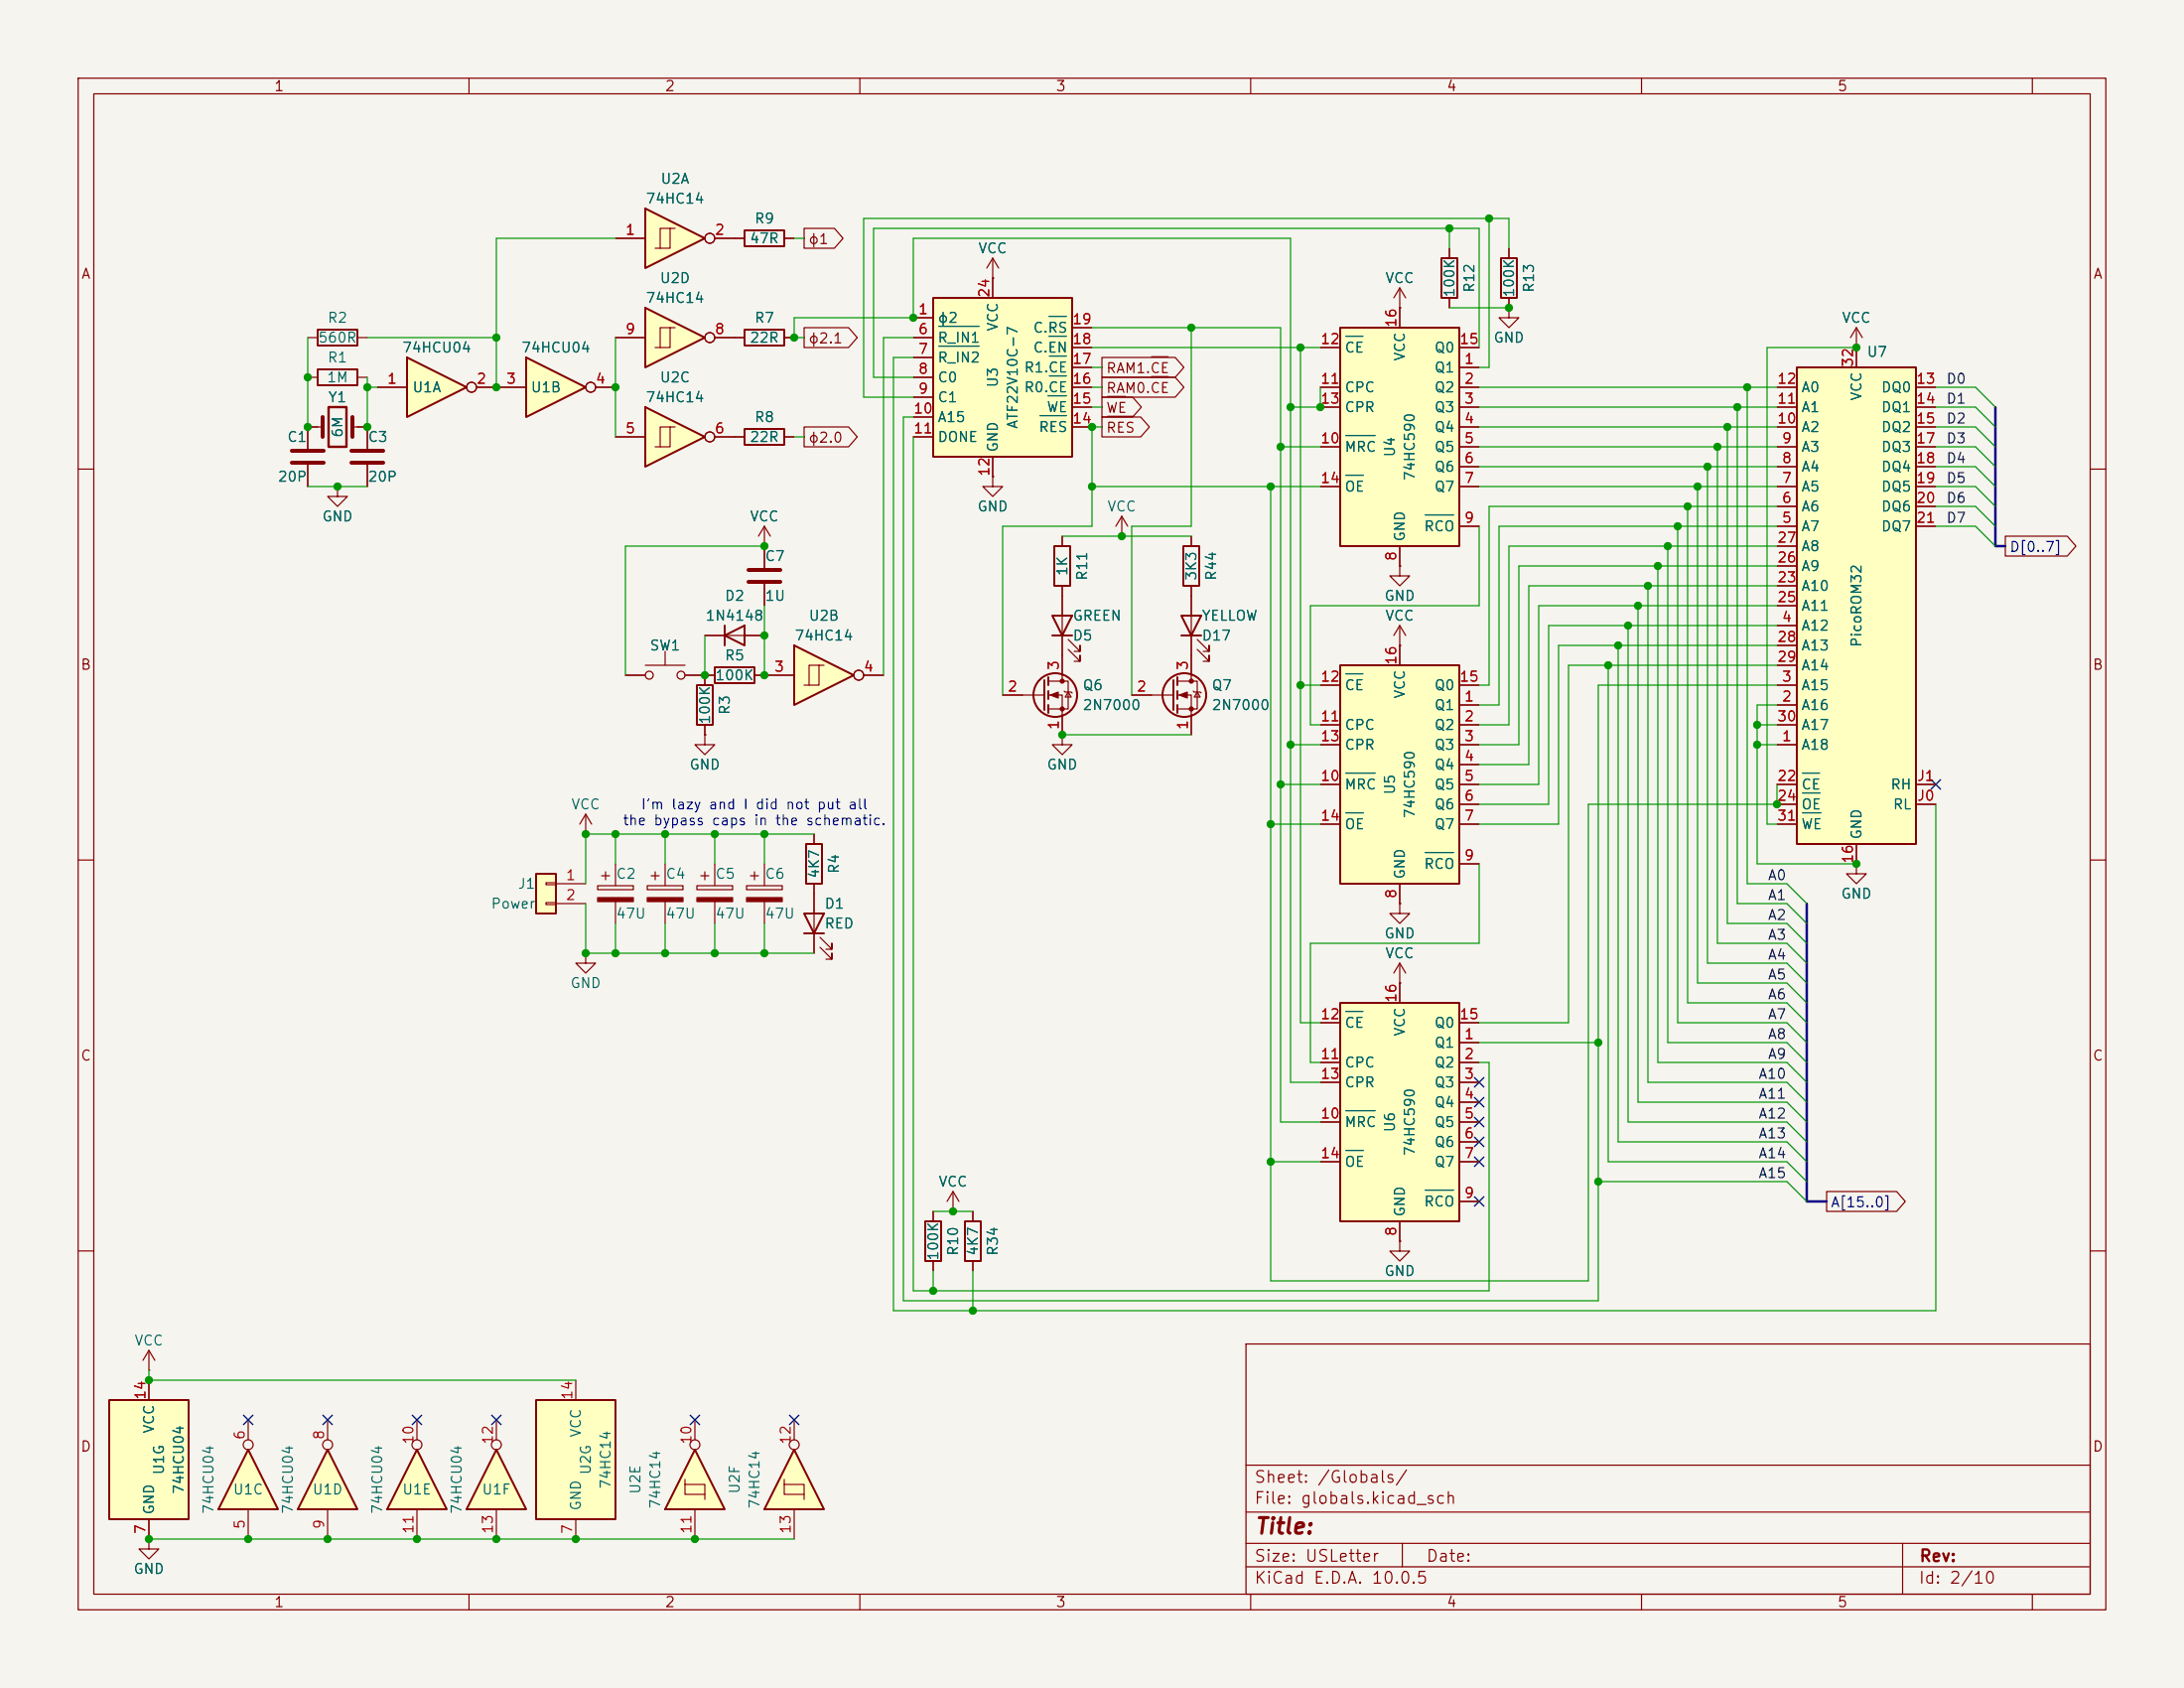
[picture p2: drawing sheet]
<svg xmlns="http://www.w3.org/2000/svg" width="279mm" height="216mm" viewBox="0 0 279 216" stroke-linecap="round" stroke-linejoin="round" font-family="sans-serif">
<path d="M0 0h279.4v215.9h-279.4z" fill="#f5f4ef" stroke="#f5f4ef" stroke-width=".13"/>
<g fill="none" stroke="#840000" stroke-width=".15">
<path d="M10 10h259.4v195.9h-259.4zM12 12h255.4v191.9h-255.4zM60 10v2M110 10v2M160 10v2M210 10v2M260 10v2M10 60h2M267.4 60h2M10 110h2M267.4 110h2M10 160h2"/>
<path d="M159.4 171.9h108v32h-108zM267.4 160h2M159.4 197.4h108M159.4 193.4h108M159.4 187.4h108M179.4 197.4v3M243.4 197.4v6.5M60 203.9v2M110 203.9v2M159.4 200.4h108M160 203.9v2M210 203.9v2"/>
<path d="M260 203.9v2"/>
</g>
<path d="M82.5 39.4l7.7 3.8-7.7 3.8z" fill="#ffffc2"/>
<path d="M82.5 39.4l7.7 3.8-7.7 3.8z" fill="none" stroke="#840000" stroke-width=".25"/>
<g fill="none" stroke="#840000" stroke-width=".15">
<path d="M78.7 43.2h3.8M85.7 41.9h-1.2v2.6M86.4 41.9h-.7v2.6h-1.9M91.4 43.2h2.6"/>
<circle cx="90.8" cy="43.2" r=".63"/>
</g>
<path d="M119.4 38.1h17.8v20.3h-17.8z" fill="#ffffc2"/>
<path d="M119.4 38.1h17.8v20.3h-17.8z" fill="none" stroke="#840000" stroke-width=".25"/>
<g fill="none" stroke="#840000" stroke-width=".15">
<path d="M127 35.6v2.5M116.8 40.6h2.6M116.8 43.2h2.6M116.8 45.7h2.6M116.8 48.3h2.6M116.8 50.8h2.6M116.8 53.3h2.6M116.8 55.9h2.6M127 58.4v2.6M137.2 54.6h2.5M137.2 52.1h2.5M137.2 49.5h2.5"/>
<path d="M137.2 47h2.5M137.2 44.5h2.5M137.2 41.9h2.5"/>
</g>
<path d="M120.1 41.7h5.1M120.1 44.3h5.1M133.1 53.2h3.3M134.1 50.6h2.3M134.2 43h2.2M134.2 40.5h2.2M134.3 48.1h2.1M134.3 45.5h2.1" fill="none" stroke="#006464" stroke-width=".15"/>
<path d="M67.3 45.7l7.6 3.8-7.6 3.8z" fill="#ffffc2"/>
<path d="M40.6 42.2h5.1v2h-5.1zM40.6 47.2h5.1v2.1h-5.1zM67.3 45.7l7.6 3.8-7.6 3.8z" fill="none" stroke="#840000" stroke-width=".25"/>
<g fill="none" stroke="#840000" stroke-width=".15">
<path d="M39.4 43.2h1.2M39.4 48.3h1.2M39.4 54.6h1.9M45.1 54.6h1.9M45.7 43.2h1.3M45.7 48.3h1.3M63.5 49.5h3.8M76.2 49.5h2.5"/>
<circle cx="75.6" cy="49.5" r=".63"/>
</g>
<path d="M41.3 53.3v2.6M45.1 53.3v2.6" fill="none" stroke="#840000" stroke-width=".51"/>
<path d="M42 52.1h2.3v5.1h-2.3z" fill="none" stroke="#840000" stroke-width=".3"/>
<path d="M52.1 45.7l7.6 3.8-7.6 3.8z" fill="#ffffc2"/>
<path d="M52.1 45.7l7.6 3.8-7.6 3.8z" fill="none" stroke="#840000" stroke-width=".25"/>
<g fill="none" stroke="#840000" stroke-width=".15">
<path d="M48.3 49.5h3.8M61 49.5h2.5"/>
<circle cx="60.3" cy="49.5" r=".63"/>
</g>
<path d="M82.5 26.7l7.7 3.8-7.7 3.8z" fill="#ffffc2"/>
<path d="M82.5 26.7l7.7 3.8-7.7 3.8zM95.2 29.5h5.1v2h-5.1zM95.2 42.2h5.1v2h-5.1zM95.2 54.9h5.1v2h-5.1zM103.1 108h2.1v5h-2.1z" fill="none" stroke="#840000" stroke-width=".25"/>
<g fill="none" stroke="#840000" stroke-width=".15">
<path d="M78.7 30.5h3.8M85.7 29.2h-1.2v2.6M86.4 29.2h-.7v2.6h-1.9M91.4 30.5h3.8M100.3 30.5h1.3M39.4 54.6v2.8M39.4 59.4v2.8M47 54.6v2.8M47 59.4v2.8M94 43.2h1.2M94 55.9h1.2M100.3 43.2h1.3"/>
<path d="M100.3 55.9h1.3M43.2 62.2v1.3h1.2l-1.2 1.3-1.3-1.3h1.3M43.2 62.2h.1M104.1 106.7v1.3M104.1 113v1.3"/>
<circle cx="90.8" cy="30.5" r=".63"/>
</g>
<path d="M37.3 57.7h4.1M37.3 59.2h4.1M45 57.7h4M45 59.2h4" fill="none" stroke="#840000" stroke-width=".51"/>
<path d="M82.5 52.1l7.7 3.8-7.7 3.8z" fill="#ffffc2"/>
<path d="M82.5 52.1l7.7 3.8-7.7 3.8zM123.4 156.2h2.1v5.1h-2.1z" fill="none" stroke="#840000" stroke-width=".25"/>
<g fill="none" stroke="#840000" stroke-width=".15">
<path d="M78.7 55.9h3.8M85.7 54.6h-1.2v2.6M86.4 54.6h-.7v2.6h-1.9M91.4 55.9h2.6M74.9 121.9v1.3h1.3l-1.3 1.3-1.2-1.3h1.2M74.9 121.9h.1M124.5 154.9v1.3M124.5 161.3v1.3"/>
<circle cx="90.8" cy="55.9" r=".63"/>
</g>
<path d="M171.4 128.3h15.3v27.9h-15.3z" fill="#ffffc2"/>
<path d="M171.4 128.3h15.3v27.9h-15.3z" fill="none" stroke="#840000" stroke-width=".25"/>
<g fill="none" stroke="#840000" stroke-width=".15">
<path d="M168.9 135.9h2.5M168.9 138.4h2.5M168.9 130.8h2.5M179.1 125.7v2.6M186.7 133.4h2.5M186.7 135.9h2.5M186.7 138.4h2.5M186.7 130.8h2.5M168.9 143.5h2.5M168.9 148.6h2.5M179.1 156.2v2.6M186.7 141h2.5"/>
<path d="M186.7 143.5h2.5M186.7 146.1h2.5M186.7 148.6h2.5M186.7 153.7h2.5"/>
</g>
<path d="M172.2 129.4h2.2M172.2 142.1h3.7M172.2 147.1h2.2M182.3 152.2h3.7" fill="none" stroke="#006464" stroke-width=".15"/>
<path d="M171.4 85.1h15.3v27.9h-15.3z" fill="#ffffc2"/>
<path d="M171.4 85.1h15.3v27.9h-15.3zM118.4 156.2h2v5.1h-2z" fill="none" stroke="#840000" stroke-width=".25"/>
<g fill="none" stroke="#840000" stroke-width=".15">
<path d="M127 61v1.2h1.3l-1.3 1.3-1.3-1.3h1.3M127 61h.1M168.9 92.7h2.5M168.9 95.3h2.5M168.9 87.6h2.5M179.1 82.6v2.5M186.7 90.2h2.5M186.7 92.7h2.5M186.7 95.3h2.5M186.7 97.8h2.5M186.7 87.6h2.5M74.9 106.7h.1"/>
<path d="M74.9 104.1l-.7 1.3M74.9 104.1l.8 1.3M74.9 104.1v2.6M76.5 113.3h4.5v.5h-4.5zM77 112h1M77.5 111.5v1M78.7 110.5v2.8M78.7 115.3v2.8M82.8 113.3h4.6v.5h-4.6zM83.3 112h1M83.8 111.5v1M85.1 110.5v2.8"/>
<path d="M85.1 115.3v2.8M89.2 113.3h4.5v.5h-4.5zM89.7 112h1M90.2 111.5v1M91.4 110.5v2.8M91.4 115.3v2.8M168.9 100.3h2.5M168.9 105.4h2.5M179.1 115.6v1.2h1.2l-1.2 1.3-1.3-1.3h1.3M179.1 115.6h.1M179.1 113v2.6M186.7 100.3h2.5"/>
<path d="M186.7 102.9h2.5M186.7 105.4h2.5M186.7 110.5h2.5M179.1 125.7h.1M179.1 123.2v2.5M179.1 123.2l-.8 1.3M179.1 123.2l.7 1.3M119.4 154.9v1.3M121.9 154.9h.1M121.9 152.4l-.7 1.3M121.9 152.4l.8 1.3M121.9 152.4v2.5"/>
<path d="M179.1 158.8v1.2h1.2l-1.2 1.3-1.3-1.3h1.3M179.1 158.8h.1M19 175.3h.1M19 172.7l-.7 1.3M19 172.7l.8 1.3M19 172.7v2.6M119.4 161.3v1.3"/>
</g>
<path d="M172.2 98.9h3.7M172.2 86.2h2.2M172.2 104h2.2M182.3 109h3.7" fill="none" stroke="#006464" stroke-width=".15"/>
<g fill="#840000" stroke="#840000" stroke-width=".15">
<path d="M89.2 114.8h4.5v.5h-4.5z"/>
<path d="M82.8 114.8h4.6v.5h-4.6z"/>
<path d="M76.5 114.8h4.5v.5h-4.5z"/>
</g>
<path d="M68.6 111.8h2.5v5h-2.5z" fill="#ffffc2"/>
<path d="M184.4 33h2v5.1h-2zM192 33h2.1v5.1h-2.1zM68.6 111.8h2.5v5h-2.5zM102.9 116.8h2.5l-1.3 2.6zM102.9 119.4h2.5" fill="none" stroke="#840000" stroke-width=".25"/>
<g fill="none" stroke="#840000" stroke-width=".15">
<path d="M179.1 39.4h.1M179.1 36.8l-.8 1.3M179.1 36.8l.7 1.3M179.1 36.8v2.6M185.4 31.8v1.2M185.4 38.1v1.3M193 39.4v1.2h1.3l-1.3 1.3-1.2-1.3h1.2M193 39.4h.1M193 31.8v1.2M193 38.1v1.3M143.5 68.6h.1M143.5 66l-.8 1.3"/>
<path d="M143.5 66l.8 1.3M143.5 66v2.6M69.8 112.9h1.3v.3h-1.3zM69.8 115.4h1.3v.3h-1.3zM71.1 113h3.8M71.1 115.6h3.8M95.5 113.3h4.6v.5h-4.6zM96 112h1M96.5 111.5v1M97.8 110.5v2.8M97.8 115.3v2.8M104.1 114.3v7.6"/>
<path d="M104.9 119.9l1.5 1.5v-.7v.7h-.7M104.9 121.2l1.5 1.5v-.8v.8h-.7"/>
</g>
<path d="M95.5 114.8h4.6v.5h-4.6z" fill="#840000" stroke="#840000" stroke-width=".15"/>
<path d="M171.4 41.9h15.3v28h-15.3z" fill="#ffffc2"/>
<g fill="none" stroke="#840000" stroke-width=".25">
<path d="M171.4 41.9h15.3v28h-15.3zM134.6 78.7h2.6l-1.3 2.6zM134.9 69.9h2v5h-2zM151.1 78.7h2.6l-1.3 2.6zM151.4 69.9h2v5h-2zM89.2 87.6h2v5.1h-2zM133.6 87v3.8M134.1 86.6v1M134.1 88.4v1M134.1 90.2v1M134.6 81.3h2.6M150.1 87v3.8"/>
<path d="M150.6 86.6v1M150.6 88.4v1M150.6 90.2v1M151.1 81.3h2.6"/>
<circle cx="135" cy="88.9" r="2.79"/>
<circle cx="151.5" cy="88.9" r="2.79"/>
</g>
<g fill="none" stroke="#840000" stroke-width=".15">
<path d="M179.1 39.4v2.5M168.9 49.5h2.5M168.9 52.1h2.5M168.9 57.2h2.5M168.9 44.5h2.5M186.7 47h2.5M186.7 49.5h2.5M186.7 52.1h2.5M186.7 54.6h2.5M186.7 57.2h2.5M186.7 59.7h2.5M186.7 44.5h2.5"/>
<path d="M237.5 44.5h.1M237.5 41.9l-.8 1.3M237.5 41.9l.8 1.3M237.5 41.9v2.6M135.9 68.6v1.3M135.9 74.9v12.2M152.4 68.6v1.3M152.4 74.9v12.2M168.9 62.2h2.5M179.1 72.4v1.3h1.2l-1.2 1.2-1.3-1.2h1.3M179.1 72.4h.1M179.1 69.9v2.5"/>
<path d="M186.7 62.2h2.5M186.7 67.3h2.5M90.2 86.4v1.2M90.2 92.7v1.3M128.3 88.9h5.3M134.1 87.1h2.6v3.6h-2.6M134.1 88.9h1.8v5.1M135.9 94v1.3h1.3l-1.3 1.2-1.3-1.2h1.3M135.9 94h.1M136.1 88.4l.2 .1h.7l.2 .1M136.7 83.1l1.5 1.5v-.8v.8h-.8M136.7 81.8l1.5 1.5v-.7v.7h-.8"/>
<path d="M136.7 88.5l.3 .7h-.7zM144.8 88.9h5.3M150.6 87.1h2.6v3.6h-2.6M150.6 88.9h1.8v5.1M152.7 88.4l.1 .1h.7l.2 .1M153.2 88.5l.3 .7h-.7zM153.2 83.1l1.5 1.5v-.8v.8h-.8M153.2 81.8l1.5 1.5v-.7v.7h-.8M179.1 82.6h.1M179.1 80v2.6M179.1 80l-.8 1.3M179.1 80l.7 1.3"/>
</g>
<path d="M172.2 55.7h3.7M172.2 43h2.2M172.2 60.8h2.2M182.3 65.9h3.7" fill="none" stroke="#006464" stroke-width=".15"/>
<g fill="#840000" stroke="#840000" stroke-width=".15">
<path d="M134.4 88.9l1-.4v.8z"/>
<path d="M150.9 88.9l1-.4v.8z"/>
<circle cx="135.9" cy="87.1" r=".25"/>
<circle cx="135.9" cy="90.7" r=".25"/>
<circle cx="152.4" cy="87.1" r=".25"/>
<circle cx="152.4" cy="90.7" r=".25"/>
</g>
<path d="M53.3 185.4l3.8 7.6h-7.6z" fill="#ffffc2"/>
<path d="M53.3 185.4l3.8 7.6h-7.6z" fill="none" stroke="#840000" stroke-width=".25"/>
<g fill="none" stroke="#840000" stroke-width=".15">
<path d="M53.3 181.6v2.6M53.3 193v3.9"/>
<circle cx="53.3" cy="184.8" r=".63"/>
</g>
<path d="M14 179.1h10.1v15.2h-10.1z" fill="#ffffc2"/>
<path d="M14 179.1h10.1v15.2h-10.1z" fill="none" stroke="#840000" stroke-width=".25"/>
<path d="M19 176.5v2.6M19 196.9v1.2h1.3l-1.3 1.3-1.2-1.3h1.2M19 196.9h.1M19 194.3v2.6" fill="none" stroke="#840000" stroke-width=".15"/>
<path d="M101.6 185.4l3.8 7.6h-7.6z" fill="#ffffc2"/>
<path d="M101.6 185.4l3.8 7.6h-7.6z" fill="none" stroke="#840000" stroke-width=".25"/>
<g fill="none" stroke="#840000" stroke-width=".15">
<path d="M100.3 189.2v.7h2.6v1.9M100.3 189.9v1.2h2.6M101.6 181.6v2.6M101.6 193v3.9"/>
<circle cx="101.6" cy="184.8" r=".63"/>
</g>
<path d="M68.6 179.1h10.1v15.2h-10.1z" fill="#ffffc2"/>
<path d="M68.6 179.1h10.1v15.2h-10.1z" fill="none" stroke="#840000" stroke-width=".25"/>
<path d="M73.7 176.5v2.6M73.7 194.3v2.6" fill="none" stroke="#840000" stroke-width=".15"/>
<path d="M88.9 185.4l3.8 7.6h-7.6z" fill="#ffffc2"/>
<path d="M88.9 185.4l3.8 7.6h-7.6z" fill="none" stroke="#840000" stroke-width=".25"/>
<g fill="none" stroke="#840000" stroke-width=".15">
<path d="M87.6 189.2v.7h2.6v1.9M87.6 189.9v1.2h2.6M88.9 181.6v2.6M88.9 193v3.9"/>
<circle cx="88.9" cy="184.8" r=".63"/>
</g>
<path d="M31.7 185.4l3.9 7.6h-7.7z" fill="#ffffc2"/>
<path d="M31.7 185.4l3.9 7.6h-7.7z" fill="none" stroke="#840000" stroke-width=".25"/>
<g fill="none" stroke="#840000" stroke-width=".15">
<path d="M31.7 181.6v2.6M31.7 193v3.9"/>
<circle cx="31.7" cy="184.8" r=".63"/>
</g>
<path d="M63.5 185.4l3.8 7.6h-7.6z" fill="#ffffc2"/>
<path d="M63.5 185.4l3.8 7.6h-7.6z" fill="none" stroke="#840000" stroke-width=".25"/>
<g fill="none" stroke="#840000" stroke-width=".15">
<path d="M63.5 181.6v2.6M63.5 193v3.9"/>
<circle cx="63.5" cy="184.8" r=".63"/>
</g>
<path d="M41.9 185.4l3.8 7.6h-7.6z" fill="#ffffc2"/>
<path d="M41.9 185.4l3.8 7.6h-7.6z" fill="none" stroke="#840000" stroke-width=".25"/>
<g fill="none" stroke="#840000" stroke-width=".15">
<path d="M127 35.6h.1M127 33l-.8 1.3M127 33l.8 1.3M127 33v2.6M97.8 69.9h.1M97.8 67.3l-.8 1.3M97.8 67.3l.8 1.3M97.8 67.3v5.3M97.8 74.7v2.8M41.9 181.6v2.6M41.9 193v3.9"/>
<circle cx="41.9" cy="184.8" r=".63"/>
</g>
<path d="M95.8 74.4h4M95.8 72.9h4" fill="none" stroke="#840000" stroke-width=".51"/>
<path d="M101.6 82.6l7.6 3.8-7.6 3.8z" fill="#ffffc2"/>
<path d="M91.4 85.3h5.1v2.1h-5.1zM92.7 81.3l2.5-1.3v2.6zM92.7 80v2.6M101.6 82.6l7.6 3.8-7.6 3.8z" fill="none" stroke="#840000" stroke-width=".25"/>
<g fill="none" stroke="#840000" stroke-width=".15">
<path d="M80 86.4h2.5M82.5 85.1h5.1M85.1 83.3v1.8M87.6 86.4h3.8M90.2 94v1.3h1.2l-1.2 1.2-1.3-1.2h1.3M90.2 94h.1M90.2 81.3h7.6M96.5 86.4h5.1M104.8 85.1h-1.3v2.5M105.4 85.1h-.6v2.5h-1.9M110.5 86.4h2.5M237.5 110.5v1.3h1.3l-1.3 1.2-1.3-1.2h1.3"/>
<path d="M237.5 110.5h.1"/>
<circle cx="83.1" cy="86.4" r=".51"/>
<circle cx="87.1" cy="86.4" r=".51"/>
<circle cx="109.9" cy="86.4" r=".63"/>
</g>
<path d="M229.9 47h15.2v61h-15.2z" fill="#ffffc2"/>
<path d="M229.9 47h15.2v61h-15.2z" fill="none" stroke="#840000" stroke-width=".25"/>
<g fill="none" stroke="#840000" stroke-width=".15">
<path d="M78.7 30.5h3.8M91.4 30.5h3.8M100.3 30.5h1.3M102.9 29.2h3.8l1.2 1.3-1.2 1.3h-3.8zM127 35.6h.1M127 35.6v2.5M179.1 39.4h.1M179.1 39.4v2.5M185.4 31.8v1.2M185.4 38.1v1.3M193 39.4h.1M193 31.8v1.2"/>
<path d="M193 38.1v1.3M39.4 59.4v2.8M40.6 54.6h-1.2v2.8M45.7 54.6h1.3v2.8M47 59.4v2.8M48.3 49.5h3.8M61 49.5h6.3M76.2 49.5h2.5M78.7 43.2h3.8M78.7 55.9h3.8M91.4 43.2h3.8M91.4 55.9h3.8"/>
<path d="M100.3 43.2h1.3M100.3 55.9h1.3M102.9 41.9h5.7l1.1 1.3-1.1 1.3h-5.7zM102.9 54.6h5.7l1.1 1.3-1.1 1.3h-5.7zM116.8 40.6h2.6M116.8 43.2h2.6M116.8 45.7h2.6M116.8 48.3h2.6M116.8 50.8h2.6M116.8 53.3h2.6M116.8 55.9h2.6M127 58.4v2.6"/>
<path d="M137.2 54.6h2.5M137.2 52.1h2.5M137.2 49.5h2.5M137.2 47h2.5M137.2 44.5h2.5M137.2 41.9h2.5M141 50.8h3.9l1.1 1.3-1.1 1.2h-3.9zM141 45.7h9.3l1.2 1.3-1.2 1.3h-9.3zM141 48.3h9.3l1.2 1.2-1.2 1.3h-9.3zM141 53.3h4.9l1.1 1.3-1.1 1.3h-4.9zM141.7 50.7h2.3M141.7 53.3h3.3"/>
<path d="M147.3 45.6h2.2M147.3 48.2h2.2M168.9 57.2h2.5M168.9 52.1h2.5M168.9 49.5h2.5M168.9 44.5h2.5M186.7 59.7h2.5M186.7 57.2h2.5M186.7 54.6h2.5M186.7 52.1h2.5M186.7 49.5h2.5M186.7 47h2.5"/>
<path d="M186.7 44.5h2.5M227.3 59.7h2.6M227.3 57.2h2.6M227.3 54.6h2.6M227.3 52.1h2.6M227.3 49.5h2.6M237.5 44.5h.1M237.5 44.5v2.5M245.1 59.7h2.5M245.1 57.2h2.5M245.1 54.6h2.5M245.1 52.1h2.5"/>
<path d="M245.1 49.5h2.5M43.2 62.2h.1M97.8 69.9h.1M97.8 69.9v2.7M97.8 74.7v2.8M127 61h.1M135.9 68.6v1.3M135.9 74.9v3.8M152.4 68.6v1.3M152.4 74.9v3.8M168.9 62.2h2.5M179.1 72.4h.1"/>
<path d="M179.1 69.9v2.5M186.7 67.3h2.5M186.7 62.2h2.5M227.3 67.3h2.6M227.3 64.8h2.6M227.3 62.2h2.6M227.3 74.9h2.6M227.3 77.5h2.6M227.3 72.4h2.6M227.3 69.9h2.6M245.1 67.3h2.5M245.1 64.8h2.5"/>
<path d="M245.1 62.2h2.5M256.5 68.6h8l1.1 1.3-1.1 1.2h-8zM80 86.4h2.5M87.6 86.4h3.8M90.2 94h.1M90.2 81.3h2.5M90.2 86.4v1.2M90.2 92.7v1.3M95.2 81.3h2.6M96.5 86.4h5.1M110.5 86.4h2.5M128.3 88.9h2.5"/>
<path d="M135.9 94h.1M135.9 81.3v5.1M135.9 91.4v2.6M144.8 88.9h2.5M152.4 81.3v5.1M152.4 91.4v2.6M168.9 95.3h2.5M168.9 87.6h2.5M168.9 92.7h2.5M179.1 82.6h.1M179.1 82.6v2.5M186.7 95.3h2.5"/>
<path d="M186.7 90.2h2.5M186.7 87.6h2.5M186.7 92.7h2.5M186.7 97.8h2.5M227.3 95.3h2.6M227.3 90.2h2.6M227.3 87.6h2.6M227.3 80h2.6M227.3 82.6h2.6M227.3 85.1h2.6M227.3 92.7h2.6M104.1 106.7v1.3"/>
<path d="M104.1 113v3.8M104.1 119.4v2.5M168.9 100.3h2.5M168.9 105.4h2.5M179.1 115.6h.1M179.1 113v2.6M186.7 100.3h2.5M186.7 102.9h2.5M186.7 105.4h2.5M186.7 110.5h2.5M227.3 100.3h2.6M227.3 102.9h2.6"/>
<path d="M227.3 105.4h2.6M237.5 110.5h.1M237.5 108v2.5M245.1 100.3h2.5M245.1 102.9h2.5M168.9 135.9h2.5M168.9 138.4h2.5M168.9 130.8h2.5M179.1 125.7h.1M179.1 125.7v2.6M186.7 133.4h2.5M186.7 135.9h2.5"/>
<path d="M186.7 138.4h2.5M186.7 130.8h2.5M119.4 154.9v1.3M121.9 154.9h.1M124.5 154.9v1.3M168.9 143.5h2.5M168.9 148.6h2.5M179.1 158.8h.1M179.1 156.2v2.6M186.7 141h2.5M186.7 143.5h2.5M186.7 146.1h2.5"/>
<path d="M186.7 148.6h2.5M186.7 153.7h2.5M233.7 152.4h8.9l1.1 1.3-1.1 1.2h-8.9zM19 176.5v2.6M119.4 161.3v1.3M124.5 161.3v1.3M19 196.9h.1M19 194.3v2.6"/>
<circle cx="90.8" cy="30.5" r=".63"/>
<circle cx="60.3" cy="49.5" r=".63"/>
<circle cx="75.6" cy="49.5" r=".63"/>
<circle cx="90.8" cy="55.9" r=".63"/>
<circle cx="90.8" cy="43.2" r=".63"/>
<circle cx="109.9" cy="86.4" r=".63"/>
</g>
<g fill="none" stroke="#006464" stroke-width=".15">
<path d="M120.1 41.7h5.1M120.1 44.3h5.1M133.1 53.2h3.3M134.1 50.6h2.3M134.2 43h2.2M134.2 40.5h2.2M134.3 48.1h2.1M134.3 45.5h2.1M172.2 43h2.2M172.2 55.7h3.7M172.2 60.8h2.2M182.3 65.9h3.7"/>
<path d="M172.2 98.9h3.7M172.2 86.2h2.2M230.6 98.9h2.2M172.2 104h2.2M182.3 109h3.7M230.6 101.4h2.2M230.6 104h2.4M172.2 129.4h2.2M172.2 142.1h3.7M172.2 147.1h2.2M182.3 152.2h3.7"/>
</g>
<path d="M255.3 52.1v17.8h1.2M231.1 115.6v38.1h2.6" fill="none" stroke="#000084" stroke-width=".3"/>
<g fill="none" stroke="#009600" stroke-width=".15">
<path d="M78.7 30.5h-15.2v19M101.6 30.5h1.3M185.4 39.4h7.6M185.4 29.2v2.6M190.5 27.9v19.1h-1.3M193 31.8v-3.9h-82.5v22.9h6.3M39.4 43.2v11.4M47 49.5h1.3M47 43.2h16.5M47 48.3v6.3M78.7 43.2v12.7M101.6 55.9h1.3"/>
<path d="M102.9 43.2h-1.3v-2.6h15.2v-10.1h48.3v107.9h3.8M116.8 55.9v109.2h73.7v-29.2h-1.3M116.8 45.7h-2.5v121.9h133.3v-64.7M116.8 43.2h-3.8v43.2M116.8 53.3h-1.2v113.1h88.9v-78.8h22.8M139.7 52.1h1.3M139.7 49.5h1.3M139.7 47h1.3M139.7 41.9h24.1v101.6h5.1M139.7 44.5h29.2M141 54.6h-1.3v12.7h-11.4v21.6M152.4 41.9v25.4h-7.6v21.6"/>
<path d="M163.8 57.2h5.1M166.4 44.5v86.3h2.5M168.9 49.5v2.6h-3.8M189.2 57.2h38.1M189.2 54.6h38.1M189.2 52.1h38.1M189.2 49.5h38.1M189.2 44.5v-15.3h-77.4v19.1h5M189.2 59.7h38.1M218.4 59.7v63.5h10.2l2.5 2.5M219.7 57.2v63.5h8.9l2.5 2.5M221 54.6v63.5h7.6l2.5 2.6"/>
<path d="M222.2 52.1v63.5h6.4l2.5 2.5M223.5 49.5v63.5h5.1l2.5 2.6M237.5 44.5h-11.4v60.9h1.2M247.6 57.2h5.1l2.6 2.5M247.6 54.6h5.1l2.6 2.6M247.6 52.1h5.1l2.6 2.5M247.6 49.5h5.1l2.6 2.6M247.6 59.7h5.1l2.6 2.5M39.4 62.2h7.6M97.8 77.5v8.9M97.8 69.9h-17.8v16.5M135.9 68.6h16.5"/>
<path d="M139.7 62.2h29.2M162.6 62.2v101.6h40.6v-60.9h24.1v-2.6M189.2 62.2h38.1M189.2 67.3v10.2h-21.6v15.2h1.3M209.5 77.5v63.5h19.1l2.5 2.5M210.8 74.9v63.5h17.8l2.5 2.6M212.1 72.4v63.5h16.5l2.5 2.5M213.4 69.9v63.5h15.2l2.5 2.5M214.6 67.3v63.5h14l2.5 2.6M215.9 64.8v63.5h12.7l2.5 2.5M217.2 62.2v63.5h11.4l2.5 2.6M227.3 64.8h-36.8v22.8h-1.3"/>
<path d="M227.3 69.9h-34.3v22.8h-3.8M227.3 74.9h-31.7v22.9h-6.4M227.3 67.3h-35.5v22.9h-2.6M227.3 77.5h-30.5v22.8h-7.6M227.3 72.4h-33v22.9h-5.1M247.6 62.2h5.1l2.6 2.6M247.6 64.8h5.1l2.6 2.5M247.6 67.3h5.1l2.6 2.6M90.2 81.3v5.1M135.9 94h16.5M165.1 95.3h3.8M166.4 87.6h2.5"/>
<path d="M205.7 85.1v63.5h22.9l2.5 2.5M207 82.6v63.5h21.6l2.5 2.5M208.3 80v63.5h20.3l2.5 2.6M224.8 95.3h2.5M224.8 92.7h2.5M227.3 90.2h-2.5v20.3h12.7M227.3 80h-29.2v22.9h-8.9M227.3 85.1h-26.6v45.7h-11.5M227.3 82.6h-27.9v22.8h-10.2M74.9 115.6v6.3h29.2M78.7 106.7v3.8M78.7 118.1v3.8"/>
<path d="M85.1 106.7v3.8M85.1 118.1v3.8M91.4 106.7v3.8M91.4 118.1v3.8M97.8 106.7v3.8M97.8 118.1v3.8M104.1 106.7h-29.2v6.3M162.6 105.4h6.3M163.8 100.3h5.1M189.2 110.5v10.2h-21.6v15.2h1.3M189.2 133.4h15.3M119.4 154.9h5.1"/>
<path d="M162.6 148.6h6.3M204.5 151.1h24.1l2.5 2.6M19 175.3v1.2h54.7M119.4 162.6v2.5M124.5 162.6v5M19 196.9h82.6"/>
</g>
<g fill="none" stroke="#000084" stroke-width=".15">
<path d="M247 99.7l1.3 1.2M248.3 99.7l-1.3 1.2M188.6 137.8l1.2 1.2M189.8 137.8l-1.2 1.2M188.6 153.1l1.2 1.2M188.6 145.4l1.2 1.3M188.6 148l1.2 1.2M188.6 142.9l1.2 1.2M188.6 140.4l1.2 1.2M189.8 153.1l-1.2 1.2M189.8 145.4l-1.2 1.3M189.8 148l-1.2 1.2"/>
<path d="M189.8 142.9l-1.2 1.2M189.8 140.4l-1.2 1.2M31.1 181l1.3 1.2M32.4 181l-1.3 1.2M41.3 181l1.2 1.2M42.5 181l-1.2 1.2M52.7 181l1.2 1.2M53.9 181l-1.2 1.2M62.9 181l1.2 1.2M64.1 181l-1.2 1.2M88.3 181l1.2 1.2M89.5 181l-1.2 1.2"/>
<path d="M101 181l1.2 1.2M102.2 181l-1.2 1.2"/>
</g>
<g fill="#009600" stroke="#009600" stroke-width=".13">
<circle cx="205.7" cy="85.1" r=".46"/>
<circle cx="227.3" cy="102.9" r=".46"/>
<circle cx="209.5" cy="77.5" r=".46"/>
<circle cx="210.8" cy="74.9" r=".46"/>
<circle cx="208.3" cy="80" r=".46"/>
<circle cx="224.8" cy="92.7" r=".46"/>
<circle cx="207" cy="82.6" r=".46"/>
<circle cx="212.1" cy="72.4" r=".46"/>
<circle cx="237.5" cy="110.5" r=".46"/>
<circle cx="224.8" cy="95.3" r=".46"/>
<circle cx="213.4" cy="69.9" r=".46"/>
<circle cx="162.6" cy="148.6" r=".46"/>
<circle cx="204.5" cy="133.4" r=".46"/>
<circle cx="204.5" cy="151.1" r=".46"/>
<circle cx="91.4" cy="106.7" r=".46"/>
<circle cx="85.1" cy="106.7" r=".46"/>
<circle cx="91.4" cy="121.9" r=".46"/>
<circle cx="97.8" cy="121.9" r=".46"/>
<circle cx="119.4" cy="165.1" r=".46"/>
<circle cx="121.9" cy="154.9" r=".46"/>
<circle cx="124.5" cy="167.6" r=".46"/>
<circle cx="85.1" cy="121.9" r=".46"/>
<circle cx="78.7" cy="106.7" r=".46"/>
<circle cx="78.7" cy="121.9" r=".46"/>
<circle cx="163.8" cy="100.3" r=".46"/>
<circle cx="162.6" cy="105.4" r=".46"/>
<circle cx="165.1" cy="95.3" r=".46"/>
<circle cx="135.9" cy="94" r=".46"/>
<circle cx="162.6" cy="62.2" r=".46"/>
<circle cx="139.7" cy="54.6" r=".46"/>
<circle cx="166.4" cy="87.6" r=".46"/>
<circle cx="143.5" cy="68.6" r=".46"/>
<circle cx="139.7" cy="62.2" r=".46"/>
<circle cx="152.4" cy="41.9" r=".46"/>
<circle cx="63.5" cy="43.2" r=".46"/>
<circle cx="78.7" cy="49.5" r=".46"/>
<circle cx="63.5" cy="49.5" r=".46"/>
<circle cx="39.4" cy="48.3" r=".46"/>
<circle cx="39.4" cy="54.6" r=".46"/>
<circle cx="47" cy="49.5" r=".46"/>
<circle cx="47" cy="54.6" r=".46"/>
<circle cx="43.2" cy="62.2" r=".46"/>
<circle cx="101.6" cy="43.2" r=".46"/>
<circle cx="74.9" cy="121.9" r=".46"/>
<circle cx="41.9" cy="196.9" r=".46"/>
<circle cx="53.3" cy="196.9" r=".46"/>
<circle cx="19" cy="176.5" r=".46"/>
<circle cx="19" cy="196.9" r=".46"/>
<circle cx="63.5" cy="196.9" r=".46"/>
<circle cx="73.7" cy="196.9" r=".46"/>
<circle cx="88.9" cy="196.9" r=".46"/>
<circle cx="31.7" cy="196.9" r=".46"/>
<circle cx="97.8" cy="69.9" r=".46"/>
<circle cx="97.8" cy="81.3" r=".46"/>
<circle cx="97.8" cy="86.4" r=".46"/>
<circle cx="116.8" cy="40.6" r=".46"/>
<circle cx="97.8" cy="106.7" r=".46"/>
<circle cx="74.9" cy="106.7" r=".46"/>
<circle cx="90.2" cy="86.4" r=".46"/>
<circle cx="190.5" cy="27.9" r=".46"/>
<circle cx="185.4" cy="29.2" r=".46"/>
<circle cx="219.7" cy="57.2" r=".46"/>
<circle cx="193" cy="39.4" r=".46"/>
<circle cx="166.4" cy="44.5" r=".46"/>
<circle cx="223.5" cy="49.5" r=".46"/>
<circle cx="237.5" cy="44.5" r=".46"/>
<circle cx="221" cy="54.6" r=".46"/>
<circle cx="222.2" cy="52.1" r=".46"/>
<circle cx="218.4" cy="59.7" r=".46"/>
<circle cx="214.6" cy="67.3" r=".46"/>
<circle cx="217.2" cy="62.2" r=".46"/>
<circle cx="215.9" cy="64.8" r=".46"/>
<circle cx="163.8" cy="57.2" r=".46"/>
<circle cx="168.9" cy="52.1" r=".46"/>
<circle cx="165.1" cy="52.1" r=".46"/>
</g>
<text font-size="2" fill="#840000" x="160.4" y="196.7">Title:</text>
<g font-size="1.5" fill="#840000">
<text x="160.4" y="190">Sheet: /Globals/</text>
<text x="160.4" y="192.7">File: globals.kicad_sch</text>
<text x="160.4" y="202.9">KiCad E.D.A. 10.0.5</text>
<text x="160.4" y="200.1">Size: USLetter</text>
<text x="182.4" y="200.1">Date:</text>
<text x="245.4" y="202.9">Id: 2/10</text>
<text x="245.4" y="200.1">Rev:</text>
</g>
<g font-size="1.3" fill="#840000">
<text x="35" y="12">1</text>
<text x="85" y="12">2</text>
<text x="135" y="12">3</text>
<text x="185" y="12">4</text>
<text x="235" y="12">5</text>
<text x="10.3" y="36">A</text>
<text x="103.3" y="31.5">ϕ1</text>
<text x="267.7" y="36">A</text>
<text x="103.3" y="44.2">ϕ2.1</text>
<text x="141.4" y="53.1">WE</text>
<text x="141.4" y="48">RAM1.CE</text>
<text x="141.4" y="50.6">RAM0.CE</text>
<text x="103.3" y="56.9">ϕ2.0</text>
<text x="141.4" y="55.7">RES</text>
<text x="10.2" y="86">B</text>
<text x="267.6" y="86">B</text>
<text x="10.2" y="136">C</text>
<text x="267.6" y="136">C</text>
<text x="10.2" y="186">D</text>
<text x="267.6" y="186">D</text>
<text x="35" y="205.9">1</text>
<text x="85" y="205.9">2</text>
<text x="135" y="205.9">3</text>
<text x="185" y="205.9">4</text>
<text x="235" y="205.9">5</text>
</g>
<g font-size="1.3" fill="#006464">
<text x="84.4" y="23.8">U2A</text>
<text x="82.5" y="26.4">74HC14</text>
<text x="96.4" y="28.9">R9</text>
<text x="95.8" y="31.4">47R</text>
<text x="125.1" y="32.7">VCC</text>
<text x="41.8" y="41.6">R2</text>
<text x="82.5" y="39.1">74HC14</text>
<text x="84.3" y="36.5">U2D</text>
<text x="96.4" y="41.6">R7</text>
<text x="119.9" y="41.6">ϕ2</text>
<text x="177.1" y="36.5">VCC</text>
<text x="186.4" y="38.1" transform="rotate(-90 186.4 38.1)">100K</text>
<text x="188.9" y="37.5" transform="rotate(-90 188.9 37.5)">R12</text>
<text x="194" y="38.1" transform="rotate(-90 194 38.1)">100K</text>
<text x="196.5" y="37.5" transform="rotate(-90 196.5 37.5)">R13</text>
<text x="235.5" y="41.6">VCC</text>
<text x="40.6" y="44.1">560R</text>
<text x="41.8" y="46.7">R1</text>
<text x="51.4" y="45.4">74HCU04</text>
<text x="66.6" y="45.4">74HCU04</text>
<text x="95.8" y="44.1">22R</text>
<text x="119.9" y="44.1">R_IN1</text>
<text x="119.9" y="46.7">R_IN2</text>
<text x="128" y="42.5" transform="rotate(-90 128 42.5)">VCC</text>
<text x="130.9" y="48">R1.CE</text>
<text x="132.1" y="45.4">C.EN</text>
<text x="132.1" y="42.9">C.RS</text>
<text x="171.9" y="45.4">CE</text>
<text x="180" y="46.3" transform="rotate(-90 180 46.3)">VCC</text>
<text x="183.4" y="48">Q1</text>
<text x="183.4" y="45.4">Q0</text>
<text x="191" y="44.1">GND</text>
<text x="238.7" y="46">U7</text>
<text x="41.7" y="49.2">1M</text>
<text x="41.9" y="51.8">Y1</text>
<text x="52.7" y="50.5">U1A</text>
<text x="67.8" y="50.5">U1B</text>
<text x="82.5" y="51.8">74HC14</text>
<text x="84.3" y="49.2">U2C</text>
<text x="119.9" y="49.2">C0</text>
<text x="119.9" y="51.8">C1</text>
<text x="128" y="49.7" transform="rotate(-90 128 49.7)">U3</text>
<text x="130.9" y="50.5">R0.CE</text>
<text x="133.8" y="53">WE</text>
<text x="171.9" y="50.5">CPC</text>
<text x="171.9" y="53">CPR</text>
<text x="183.4" y="50.5">Q2</text>
<text x="183.4" y="53">Q3</text>
<text x="230.4" y="53">A1</text>
<text x="230.4" y="50.5">A0</text>
<text x="238.5" y="51.4" transform="rotate(-90 238.5 51.4)">VCC</text>
<text x="240.6" y="50.5">DQ0</text>
<text x="240.6" y="53">DQ1</text>
<text x="36.7" y="56.8">C1</text>
<text x="44.1" y="56.1" transform="rotate(-90 44.1 56.1)">6M</text>
<text x="47" y="56.8">C3</text>
<text x="95.8" y="56.8">22R</text>
<text x="96.4" y="54.3">R8</text>
<text x="119.9" y="54.3">A15</text>
<text x="119.9" y="56.8">DONE</text>
<text x="128" y="57.9" transform="rotate(-90 128 57.9)">GND</text>
<text x="130.5" y="54.9" transform="rotate(-90 130.5 54.9)">ATF22V10C-7</text>
<text x="132.8" y="55.6">RES</text>
<text x="171.9" y="58.1">MRC</text>
<text x="178.8" y="58.5" transform="rotate(-90 178.8 58.5)">U4</text>
<text x="183.4" y="55.6">Q4</text>
<text x="183.4" y="58.1">Q5</text>
<text x="230.4" y="58.1">A3</text>
<text x="230.4" y="55.6">A2</text>
<text x="240.6" y="55.6">DQ2</text>
<text x="240.6" y="58.1">DQ3</text>
<text x="35.4" y="61.9">20P</text>
<text x="47" y="61.9">20P</text>
<text x="124.9" y="65.7">GND</text>
<text x="141.6" y="65.7">VCC</text>
<text x="171.9" y="63.2">OE</text>
<text x="181.3" y="61.6" transform="rotate(-90 181.3 61.6)">74HC590</text>
<text x="183.4" y="60.7">Q6</text>
<text x="183.4" y="63.2">Q7</text>
<text x="230.4" y="65.7">A6</text>
<text x="230.4" y="63.2">A5</text>
<text x="230.4" y="60.7">A4</text>
<text x="240.6" y="60.7">DQ4</text>
<text x="240.6" y="63.2">DQ5</text>
<text x="240.6" y="65.7">DQ6</text>
<text x="41.1" y="67">GND</text>
<text x="95.8" y="67">VCC</text>
<text x="180" y="69.4" transform="rotate(-90 180 69.4)">GND</text>
<text x="182.1" y="68.3">RCO</text>
<text x="230.4" y="68.3">A7</text>
<text x="230.4" y="70.8">A8</text>
<text x="240.6" y="68.3">DQ7</text>
<text x="92.6" y="77.2">D2</text>
<text x="97.8" y="72.1">C7</text>
<text x="97.8" y="77.2">1U</text>
<text x="136.9" y="73.8" transform="rotate(-90 136.9 73.8)">1K</text>
<text x="139.4" y="74.4" transform="rotate(-90 139.4 74.4)">R11</text>
<text x="153.4" y="74.4" transform="rotate(-90 153.4 74.4)">3K3</text>
<text x="155.9" y="74.4" transform="rotate(-90 155.9 74.4)">R44</text>
<text x="177" y="77.2">GND</text>
<text x="230.4" y="75.9">A10</text>
<text x="230.4" y="73.4">A9</text>
<text x="83" y="83.5">SW1</text>
<text x="90.2" y="79.7">1N4148</text>
<text x="101.6" y="82.2">74HC14</text>
<text x="103.4" y="79.7">U2B</text>
<text x="137.1" y="82.2">D5</text>
<text x="137.1" y="79.7">GREEN</text>
<text x="153.7" y="82.2">D17</text>
<text x="153.7" y="79.7">YELLOW</text>
<text x="177.1" y="79.7">VCC</text>
<text x="230.4" y="81">A12</text>
<text x="230.4" y="78.4">A11</text>
<text x="230.4" y="83.5">A13</text>
<text x="238.5" y="82.9" transform="rotate(-90 238.5 82.9)">PicoROM32</text>
<text x="91.4" y="87.3">100K</text>
<text x="92.6" y="84.8">R5</text>
<text x="138.4" y="88.6">Q6</text>
<text x="154.9" y="88.6">Q7</text>
<text x="171.9" y="88.6">CE</text>
<text x="180" y="89.5" transform="rotate(-90 180 89.5)">VCC</text>
<text x="183.4" y="88.6">Q0</text>
<text x="230.4" y="88.6">A15</text>
<text x="230.4" y="86.1">A14</text>
<text x="91.1" y="92.7" transform="rotate(-90 91.1 92.7)">100K</text>
<text x="93.7" y="91.5" transform="rotate(-90 93.7 91.5)">R3</text>
<text x="138.4" y="91.1">2N7000</text>
<text x="154.9" y="91.1">2N7000</text>
<text x="171.9" y="93.7">CPC</text>
<text x="183.4" y="91.1">Q1</text>
<text x="183.4" y="93.7">Q2</text>
<text x="230.4" y="91.1">A16</text>
<text x="230.4" y="93.7">A17</text>
<text x="88.1" y="98.8">GND</text>
<text x="133.8" y="98.8">GND</text>
<text x="171.9" y="101.3">MRC</text>
<text x="171.9" y="96.2">CPR</text>
<text x="178.8" y="101.7" transform="rotate(-90 178.8 101.7)">U5</text>
<text x="183.4" y="96.2">Q3</text>
<text x="183.4" y="98.8">Q4</text>
<text x="183.4" y="101.3">Q5</text>
<text x="230.4" y="96.2">A18</text>
<text x="230.4" y="101.3">CE</text>
<text x="241.8" y="101.3">RH</text>
<text x="73" y="103.8">VCC</text>
<text x="171.9" y="106.4">OE</text>
<text x="181.3" y="104.8" transform="rotate(-90 181.3 104.8)">74HC590</text>
<text x="183.4" y="103.8">Q6</text>
<text x="183.4" y="106.4">Q7</text>
<text x="230.4" y="103.8">OE</text>
<text x="230.4" y="106.4">WE</text>
<text x="238.5" y="107.5" transform="rotate(-90 238.5 107.5)">GND</text>
<text x="242.1" y="103.8">RL</text>
<text x="66.2" y="114">J1</text>
<text x="78.7" y="112.7">C2</text>
<text x="85.1" y="112.7">C4</text>
<text x="91.4" y="112.7">C5</text>
<text x="97.8" y="112.7">C6</text>
<text x="105.1" y="112.5" transform="rotate(-90 105.1 112.5)">4K7</text>
<text x="107.6" y="111.9" transform="rotate(-90 107.6 111.9)">R4</text>
<text x="180" y="112.5" transform="rotate(-90 180 112.5)">GND</text>
<text x="182.1" y="111.5">RCO</text>
<text x="62.7" y="116.5">Power</text>
<text x="78.7" y="117.8">47U</text>
<text x="85.1" y="117.8">47U</text>
<text x="91.4" y="117.8">47U</text>
<text x="97.8" y="117.8">47U</text>
<text x="105.4" y="116.5">D1</text>
<text x="105.4" y="119.1">RED</text>
<text x="235.4" y="115.3">GND</text>
<text x="177" y="120.3">GND</text>
<text x="177.1" y="122.9">VCC</text>
<text x="72.9" y="126.7">GND</text>
<text x="171.9" y="131.8">CE</text>
<text x="183.4" y="131.8">Q0</text>
<text x="171.9" y="136.9">CPC</text>
<text x="180" y="132.6" transform="rotate(-90 180 132.6)">VCC</text>
<text x="183.4" y="134.3">Q1</text>
<text x="183.4" y="136.9">Q2</text>
<text x="171.9" y="139.4">CPR</text>
<text x="183.4" y="139.4">Q3</text>
<text x="183.4" y="141.9">Q4</text>
<text x="171.9" y="144.5">MRC</text>
<text x="171.9" y="149.6">OE</text>
<text x="178.8" y="144.9" transform="rotate(-90 178.8 144.9)">U6</text>
<text x="181.3" y="148" transform="rotate(-90 181.3 148)">74HC590</text>
<text x="183.4" y="144.5">Q5</text>
<text x="183.4" y="147">Q6</text>
<text x="183.4" y="149.6">Q7</text>
<text x="120" y="152.1">VCC</text>
<text x="180" y="155.7" transform="rotate(-90 180 155.7)">GND</text>
<text x="182.1" y="154.6">RCO</text>
<text x="120.3" y="161.3" transform="rotate(-90 120.3 161.3)">100K</text>
<text x="122.9" y="160.7" transform="rotate(-90 122.9 160.7)">R10</text>
<text x="125.4" y="160.7" transform="rotate(-90 125.4 160.7)">4K7</text>
<text x="128" y="160.7" transform="rotate(-90 128 160.7)">R34</text>
<text x="177" y="163.5">GND</text>
<text x="17.1" y="172.4">VCC</text>
<text x="20" y="183.4" transform="rotate(-90 20 183.4)">VCC</text>
<text x="74.6" y="183.9" transform="rotate(-90 74.6 183.9)">VCC</text>
<text x="21.3" y="188.7" transform="rotate(-90 21.3 188.7)">U1G</text>
<text x="23.8" y="191.2" transform="rotate(-90 23.8 191.2)">74HCU04</text>
<text x="29.7" y="191.5">U1C</text>
<text x="39.9" y="191.5">U1D</text>
<text x="51.4" y="191.5">U1E</text>
<text x="61.6" y="191.5">U1F</text>
<text x="75.9" y="188.7" transform="rotate(-90 75.9 188.7)">U2G</text>
<text x="78.4" y="190.5" transform="rotate(-90 78.4 190.5)">74HC14</text>
<text x="82.2" y="191.2" transform="rotate(-90 82.2 191.2)">U2E</text>
<text x="94.9" y="191.2" transform="rotate(-90 94.9 191.2)">U2F</text>
<text x="20" y="193.8" transform="rotate(-90 20 193.8)">GND</text>
<text x="27.6" y="193.7" transform="rotate(-90 27.6 193.7)">74HCU04</text>
<text x="37.8" y="193.7" transform="rotate(-90 37.8 193.7)">74HCU04</text>
<text x="49.2" y="193.7" transform="rotate(-90 49.2 193.7)">74HCU04</text>
<text x="59.4" y="193.7" transform="rotate(-90 59.4 193.7)">74HCU04</text>
<text x="74.6" y="193.3" transform="rotate(-90 74.6 193.3)">GND</text>
<text x="84.8" y="193.1" transform="rotate(-90 84.8 193.1)">74HC14</text>
<text x="97.5" y="193.1" transform="rotate(-90 97.5 193.1)">74HC14</text>
<text x="17" y="201.6">GND</text>
</g>
<g font-size="1.3" fill="#a90000">
<text x="79.9" y="30.3">1</text>
<text x="91.3" y="30.3">2</text>
<text x="117.4" y="40.5">1</text>
<text x="126.9" y="38.2" transform="rotate(-90 126.9 38.2)">24</text>
<text x="137.1" y="41.8">19</text>
<text x="178.9" y="42" transform="rotate(-90 178.9 42)">16</text>
<text x="79.9" y="43">9</text>
<text x="91.3" y="43">8</text>
<text x="117.4" y="43">6</text>
<text x="117.4" y="45.6">7</text>
<text x="137.1" y="46.9">17</text>
<text x="137.1" y="44.3">18</text>
<text x="168.8" y="44.3">12</text>
<text x="186.6" y="44.3">15</text>
<text x="187.2" y="46.9">1</text>
<text x="237.4" y="47.1" transform="rotate(-90 237.4 47.1)">32</text>
<text x="49.4" y="49.4">1</text>
<text x="60.9" y="49.4">2</text>
<text x="64.7" y="49.4">3</text>
<text x="76.1" y="49.4">4</text>
<text x="116.8" y="53.2">10</text>
<text x="117.4" y="48.1">8</text>
<text x="117.4" y="50.7">9</text>
<text x="137.1" y="51.9">15</text>
<text x="137.1" y="49.4">16</text>
<text x="168.8" y="49.4">11</text>
<text x="168.8" y="51.9">13</text>
<text x="187.2" y="49.4">2</text>
<text x="187.2" y="51.9">3</text>
<text x="227.3" y="51.9">11</text>
<text x="227.3" y="49.4">12</text>
<text x="245" y="49.4">13</text>
<text x="245" y="51.9">14</text>
<text x="79.9" y="55.7">5</text>
<text x="91.3" y="55.7">6</text>
<text x="116.8" y="55.7">11</text>
<text x="137.1" y="54.5">14</text>
<text x="168.8" y="57">10</text>
<text x="187.2" y="54.5">4</text>
<text x="187.2" y="57">5</text>
<text x="187.2" y="59.6">6</text>
<text x="227.3" y="54.5">10</text>
<text x="227.9" y="59.6">8</text>
<text x="227.9" y="57">9</text>
<text x="245" y="54.5">15</text>
<text x="245" y="57">17</text>
<text x="245" y="59.6">18</text>
<text x="126.9" y="61" transform="rotate(-90 126.9 61)">12</text>
<text x="168.8" y="62.1">14</text>
<text x="187.2" y="62.1">7</text>
<text x="227.9" y="64.6">6</text>
<text x="227.9" y="62.1">7</text>
<text x="245" y="62.1">19</text>
<text x="245" y="64.6">20</text>
<text x="178.9" y="71.9" transform="rotate(-90 178.9 71.9)">8</text>
<text x="187.2" y="67.2">9</text>
<text x="227.3" y="69.7">27</text>
<text x="227.9" y="67.2">5</text>
<text x="245" y="67.2">21</text>
<text x="227.3" y="74.8">23</text>
<text x="227.3" y="77.3">25</text>
<text x="227.3" y="72.3">26</text>
<text x="227.3" y="82.4">28</text>
<text x="227.9" y="79.9">4</text>
<text x="99" y="86.2">3</text>
<text x="110.4" y="86.2">4</text>
<text x="128.8" y="88.8">2</text>
<text x="135.8" y="85.8" transform="rotate(-90 135.8 85.8)">3</text>
<text x="145.3" y="88.8">2</text>
<text x="152.3" y="85.8" transform="rotate(-90 152.3 85.8)">3</text>
<text x="168.8" y="87.5">12</text>
<text x="178.9" y="85.2" transform="rotate(-90 178.9 85.2)">16</text>
<text x="186.6" y="87.5">15</text>
<text x="227.3" y="85">29</text>
<text x="227.9" y="87.5">3</text>
<text x="135.8" y="93.4" transform="rotate(-90 135.8 93.4)">1</text>
<text x="152.3" y="93.4" transform="rotate(-90 152.3 93.4)">1</text>
<text x="168.8" y="92.6">11</text>
<text x="168.8" y="95.1">13</text>
<text x="187.2" y="90">1</text>
<text x="187.2" y="92.6">2</text>
<text x="187.2" y="95.1">3</text>
<text x="227.3" y="92.6">30</text>
<text x="227.9" y="95.1">1</text>
<text x="227.9" y="90">2</text>
<text x="168.8" y="100.2">10</text>
<text x="187.2" y="97.7">4</text>
<text x="187.2" y="100.2">5</text>
<text x="227.3" y="100.2">22</text>
<text x="245.2" y="100.2">J1</text>
<text x="168.8" y="105.3">14</text>
<text x="187.2" y="102.7">6</text>
<text x="187.2" y="105.3">7</text>
<text x="227.3" y="102.7">24</text>
<text x="227.3" y="105.3">31</text>
<text x="245.2" y="102.7">J0</text>
<text x="72.3" y="112.9">1</text>
<text x="187.2" y="110.4">9</text>
<text x="237.4" y="110.6" transform="rotate(-90 237.4 110.6)">16</text>
<text x="72.3" y="115.4">2</text>
<text x="178.9" y="115" transform="rotate(-90 178.9 115)">8</text>
<text x="168.8" y="130.7">12</text>
<text x="178.9" y="128.3" transform="rotate(-90 178.9 128.3)">16</text>
<text x="186.6" y="130.7">15</text>
<text x="168.8" y="135.8">11</text>
<text x="187.2" y="133.2">1</text>
<text x="187.2" y="135.8">2</text>
<text x="168.8" y="143.4">10</text>
<text x="168.8" y="138.3">13</text>
<text x="187.2" y="138.3">3</text>
<text x="187.2" y="140.8">4</text>
<text x="187.2" y="143.4">5</text>
<text x="168.8" y="148.5">14</text>
<text x="187.2" y="145.9">6</text>
<text x="187.2" y="148.5">7</text>
<text x="187.2" y="153.5">9</text>
<text x="178.9" y="158.2" transform="rotate(-90 178.9 158.2)">8</text>
<text x="18.9" y="179.1" transform="rotate(-90 18.9 179.1)">14</text>
<text x="73.5" y="179.1" transform="rotate(-90 73.5 179.1)">14</text>
<text x="31.6" y="184.2" transform="rotate(-90 31.6 184.2)">6</text>
<text x="41.8" y="184.2" transform="rotate(-90 41.8 184.2)">8</text>
<text x="53.2" y="184.9" transform="rotate(-90 53.2 184.9)">10</text>
<text x="63.4" y="184.9" transform="rotate(-90 63.4 184.9)">12</text>
<text x="88.8" y="184.9" transform="rotate(-90 88.8 184.9)">10</text>
<text x="101.5" y="184.9" transform="rotate(-90 101.5 184.9)">12</text>
<text x="18.9" y="196.3" transform="rotate(-90 18.9 196.3)">7</text>
<text x="31.6" y="195.7" transform="rotate(-90 31.6 195.7)">5</text>
<text x="41.8" y="195.7" transform="rotate(-90 41.8 195.7)">9</text>
<text x="53.2" y="196.3" transform="rotate(-90 53.2 196.3)">11</text>
<text x="63.4" y="196.3" transform="rotate(-90 63.4 196.3)">13</text>
<text x="73.5" y="196.3" transform="rotate(-90 73.5 196.3)">7</text>
<text x="88.8" y="196.3" transform="rotate(-90 88.8 196.3)">11</text>
<text x="101.5" y="196.3" transform="rotate(-90 101.5 196.3)">13</text>
</g>
<g font-size="1.3" fill="#0f0f0f">
<text x="248.9" y="51.9">D1</text>
<text x="248.9" y="49.4">D0</text>
<text x="248.9" y="59.6">D4</text>
<text x="248.9" y="54.5">D2</text>
<text x="248.9" y="57">D3</text>
<text x="248.9" y="62.1">D5</text>
<text x="248.9" y="64.6">D6</text>
<text x="248.9" y="67.2">D7</text>
<text x="226.1" y="112.9">A0</text>
<text x="226.1" y="115.4">A1</text>
<text x="226.1" y="118">A2</text>
<text x="226.1" y="125.6">A5</text>
<text x="226.1" y="120.5">A3</text>
<text x="226.1" y="123.1">A4</text>
<text x="226.1" y="130.7">A7</text>
<text x="226.1" y="128.1">A6</text>
<text x="226.1" y="133.2">A8</text>
<text x="226.1" y="135.8">A9</text>
<text x="224.9" y="140.8">A11</text>
<text x="224.9" y="143.4">A12</text>
<text x="224.9" y="138.3">A10</text>
<text x="224.9" y="148.5">A14</text>
<text x="224.9" y="145.9">A13</text>
<text x="224.9" y="151">A15</text>
</g>
<g font-size="1.3" fill="#000084">
<text x="257" y="70.9">D[0..7]</text>
<text x="234.1" y="154.7">A[15..0]</text>
</g>
<g font-size="1.3" fill="#0000c2">
<text x="79.6" y="105.9">the bypass caps in the schematic.</text>
<text x="81.9" y="103.8">I'm lazy and I did not put all</text>
</g>
</svg>
